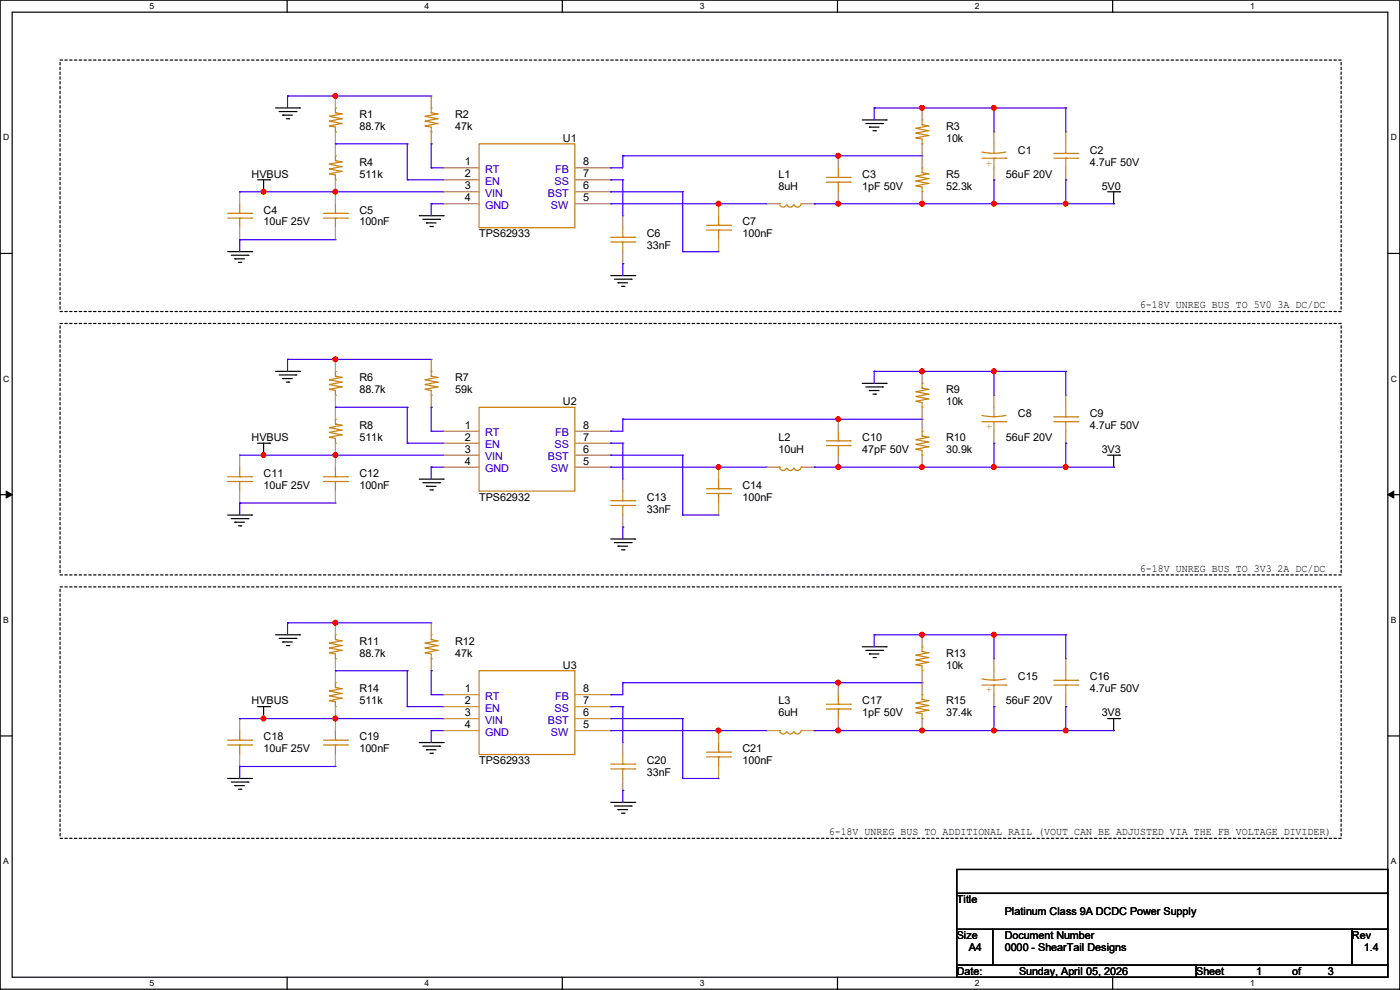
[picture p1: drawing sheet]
<svg xmlns="http://www.w3.org/2000/svg" width="297mm" height="210mm" viewBox="0 0 297 210" stroke-linecap="round" stroke-linejoin="round" font-family="sans-serif">
<path d="M0 0h297v209.8h-297zM2.6 2.6h291.8v204.7h-291.8z" fill="none" stroke="#000" stroke-width=".25"/>
<g fill="#fff">
<path d="M31.7 .3h1v2h-1z"/>
<path d="M31.7 207.6h1v1.9h-1z"/>
</g>
<path d="M60.9 0v2.6M60.9 207.3v2.5" fill="none" stroke="#000" stroke-width=".25"/>
<g fill="#fff">
<path d="M90.1 .3h1v2h-1z"/>
<path d="M90.1 207.6h1v1.9h-1z"/>
</g>
<path d="M119.3 0v2.6M119.3 207.3v2.5" fill="none" stroke="#000" stroke-width=".25"/>
<g fill="#fff">
<path d="M148.5 .3h.9v2h-.9z"/>
<path d="M148.5 207.6h.9v1.9h-.9z"/>
</g>
<path d="M177.7 0v2.6M177.7 207.3v2.5" fill="none" stroke="#000" stroke-width=".25"/>
<g fill="#fff">
<path d="M206.8 .3h1v2h-1z"/>
<path d="M206.8 207.6h1v1.9h-1z"/>
</g>
<path d="M236.1 0v2.6M236.1 207.3v2.5" fill="none" stroke="#000" stroke-width=".25"/>
<g fill="#fff">
<path d="M265.2 .3h1v2h-1z"/>
<path d="M265.2 207.6h1v1.9h-1z"/>
<path d="M.7 28.2h1.2v1.9h-1.2z"/>
<path d="M295.1 28.2h1.2v1.9h-1.2z"/>
<path d="M.7 79.3h1.2v2h-1.2z"/>
<path d="M295.1 79.3h1.2v2h-1.2z"/>
</g>
<path d="M0 53.8h2.6M294.4 53.8h2.6" fill="none" stroke="#000" stroke-width=".25"/>
<g fill="#fff">
<path d="M.7 130.5h1.2v2h-1.2z"/>
<path d="M295.1 130.5h1.1v2h-1.1z"/>
</g>
<path d="M0 104.9h2.6M294.4 104.9h2.6" fill="none" stroke="#000" stroke-width=".25"/>
<path d="M1.3 104.2l1.3 .7-1.3 .8zM294.4 104.9l1.3-.7v1.5z" fill="#000" stroke="#000" stroke-width=".21"/>
<g fill="#fff">
<path d="M.7 181.7h1.2v2h-1.2z"/>
<path d="M295.1 181.7h1.1v2h-1.1z"/>
</g>
<g fill="none" stroke="#000" stroke-width=".25">
<path d="M54.7 38.1h2.5M55.9 38.1v2.6M57.2 38.1h.1M58.5 22.9h5M59.2 23.7h3.6M60 24.4h.1M60 24.4h2M60.7 25.2h.6M61.3 25.2h.1M62.8 23.7h.1M63.5 22.9h.1M182.9 25.4h5.1"/>
<path d="M183.7 26.2h3.5M184.4 27h.1M184.4 27h2.1M185.2 27.7h.5M185.7 27.7h.1M187.2 26.2h.1M188 25.4h.1M48.3 53.4h5.1M49.1 54.1h3.5M49.8 54.9h.1M49.8 54.9h2.1M50.6 55.7h.5"/>
<path d="M51.1 55.7h.1M52.6 54.1h.1M53.4 53.4h.1M55.9 40.7h.1M88.9 45.8h5.1M89.7 46.5h3.6M90.5 47.3h.1M90.5 47.3h2M91.2 48h.5M91.7 48h.1M93.3 46.5h.1M94 45.8h.1"/>
<path d="M129.6 58.5h5.1M130.3 59.2h3.6M131.1 60h.1M131.1 60h2M133.9 59.2h.1M134.7 58.5h.1M235 40.7h2.5M236.3 43.2h.1M236.3 40.7v2.5M237.5 40.7h.1M58.5 78.8h5M59.2 79.5h3.6"/>
<path d="M62.8 79.5h.1M63.5 78.8h.1M131.9 60.7h.5M132.4 60.7h.1M54.7 94h2.5M55.9 96.6h.1M55.9 94v2.6M57.2 94h.1M60 80.3h.1M60 80.3h2M60.7 81.1h.6M61.3 81.1h.1"/>
<path d="M182.9 81.3h5.1M183.7 82.1h3.5M184.4 82.8h.1M184.4 82.8h2.1M185.2 83.6h.5M185.7 83.6h.1M187.2 82.1h.1M188 81.3h.1M235 96.6h2.5M236.3 99.1h.1M236.3 96.6v2.5M237.5 96.6h.1"/>
<path d="M48.3 109.3h5.1M49.1 110h3.5M49.8 110.8h.1M49.8 110.8h2.1M50.6 111.5h.5M51.1 111.5h.1M52.6 110h.1M53.4 109.3h.1M88.9 101.6h5.1M89.7 102.4h3.6M90.5 103.2h.1M90.5 103.2h2"/>
<path d="M91.2 103.9h.5M91.7 103.9h.1M93.3 102.4h.1M94 101.6h.1M129.6 114.3h5.1M130.3 115.1h3.6M131.1 115.9h.1M131.1 115.9h2M131.9 116.6h.5M132.4 116.6h.1M133.9 115.1h.1M134.7 114.3h.1"/>
<path d="M58.5 134.7h5M59.2 135.4h3.6M60 136.2h.1M60 136.2h2M60.7 136.9h.6M61.3 136.9h.1M62.8 135.4h.1M63.5 134.7h.1M182.9 137.2h5.1M183.7 138h3.5M184.4 138.7h.1M184.4 138.7h2.1"/>
<path d="M185.2 139.5h.5M185.7 139.5h.1M187.2 138h.1M188 137.2h.1M0 156.1h2.6M54.7 149.9h2.5M55.9 152.4h.1M55.9 149.9v2.5M57.2 149.9h.1M88.9 157.5h5.1M89.7 158.3h3.6M90.5 159h.1"/>
<path d="M90.5 159h2M91.2 159.8h.5M91.7 159.8h.1M93.3 158.3h.1M94 157.5h.1M235 152.4h2.5M236.3 155h.1M236.3 152.4v2.6M237.5 152.4h.1M294.4 156.1h2.6M48.3 165.1h5.1M49.1 165.9h3.5"/>
<path d="M49.8 166.7h.1M49.8 166.7h2.1M50.6 167.4h.5M51.1 167.4h.1M52.6 165.9h.1M53.4 165.1h.1M129.6 170.2h5.1M130.3 171h3.6M131.1 171.7h.1M131.1 171.7h2M131.9 172.5h.5M132.4 172.5h.1"/>
<path d="M133.9 171h.1M134.7 170.2h.1M203 184.4h91.4v5.1h-91.4zM203 189.5h91.4v7.6h-91.4zM203 197.1h7.6v7.7h-7.6zM210.6 197.1h76.2v7.7h-76.2zM286.8 197.1h7.6v7.7h-7.6zM203 204.8h50.8v2.5h-50.8zM253.8 204.8h40.6v2.5h-40.6z"/>
</g>
<path d="M12.7 12.7h271.8v53.4h-271.8zM12.7 68.6h271.8v53.4h-271.8zM12.7 124.5h271.8v53.3h-271.8z" fill="none" stroke="#000" stroke-width=".25" stroke-dasharray=".5"/>
<g fill="none" stroke="#cc8006" stroke-width=".25">
<path d="M69.9 36.9h.1M69.9 35.9h.1M69.9 34.8h.1M69.9 26.7h.1M69.9 25.7h.1M69.9 24.7h.1M69.9 26.7l1.3 .3v1M69.9 36.9l1.3 .2v1M69.9 35.9l2.5 .5M69.9 34.8l2.5 .5M69.9 25.7l2.5 .5M69.9 24.7l2.5 .5"/>
<path d="M71.2 38.1h.1M71.2 34.1h.1M71.2 33.1h.1M71.2 28h.1M71.2 23.9h.1M71.2 22.9h.1M71.2 22.9v1M71.2 33.1v1M71.2 34.1l1.2 .2M71.2 23.9l1.2 .3M72.4 36.4h.1M72.4 34.3h.1"/>
<path d="M72.4 35.3h.1M72.4 26.2h.1M72.4 24.2h.1M72.4 25.2h.1M72.4 36.4l-2.5 .5M72.4 34.3l-2.5 .5M72.4 35.3l-2.5 .6M72.4 26.2l-2.5 .5M72.4 24.2l-2.5 .5M72.4 25.2l-2.5 .5M90.2 26.7h.1M90.2 25.7h.1"/>
<path d="M90.2 24.7h.1M90.2 26.7l1.3 .3v1M90.2 25.7l2.6 .5M90.2 24.7l2.6 .5M91.5 28h.1M91.5 23.9h.1M91.5 22.9h.1M91.5 22.9v1M91.5 23.9l1.3 .3M92.8 26.2h.1M92.8 24.2h.1M92.8 25.2h.1"/>
<path d="M92.8 26.2l-2.6 .5M92.8 24.2l-2.6 .5M92.8 25.2l-2.6 .5M101.6 30.5h20.4v17.8h-20.4zM175.3 37.6h5.1M175.3 38.7h5.1M177.8 37.6h.1M177.8 38.7h.1M177.8 35.6v2M177.8 38.7v2M180.4 37.6h.1M180.4 38.7h.1"/>
<path d="M194.4 29.3h.1M194.4 28.2h.1M194.4 27.2h.1M194.4 39.4h.1M194.4 38.4h.1M194.4 37.4h.1M194.4 29.3l1.2 .2v1M194.4 39.4l1.2 .3v1M194.4 28.2l2.5 .5M194.4 27.2l2.5 .5M194.4 38.4l2.5 .5M194.4 37.4l2.5 .5"/>
<path d="M195.6 30.5h.1M195.6 26.5h.1M195.6 25.4h.1M195.6 36.6h.1M195.6 35.6h.1M195.6 25.4v1.1M195.6 35.6v1M195.6 26.5l1.3 .2M195.6 36.6l1.3 .3M196.9 28.7h.1M196.9 26.7h.1M196.9 27.7h.1"/>
<path d="M196.9 38.9h.1M196.9 36.9h.1M196.9 37.9h.1M196.9 28.7l-2.5 .6M196.9 26.7l-2.5 .5M196.9 27.7l-2.5 .5M196.9 38.9l-2.5 .5M196.9 36.9l-2.5 .5M196.9 37.9l-2.5 .5M208.3 33.6h5.1M210.9 32.6h.1M210.9 33.6h.1"/>
<path d="M210.9 30.5v2.1M210.9 33.6v2M213.4 32.3a12.6 12.6 0 0 1-5.1 0M213.4 33.6h.1M223.6 32.6h5M223.6 33.6h5M226.1 32.6h.1M226.1 33.6h.1M226.1 30.5v2.1M226.1 33.6v2M228.6 32.6h.1M228.6 33.6h.1"/>
<path d="M48.3 45.3h5.1M48.3 46.3h5.1M50.8 45.3h.1M50.8 46.3h.1M50.8 43.2v2.1M50.8 46.3v2M53.4 45.3h.1M53.4 46.3h.1M68.6 45.3h5.1M68.6 46.3h5.1M71.2 45.3h.1M71.2 46.3h.1"/>
<path d="M71.2 43.2v2.1M71.2 46.3v2M73.7 45.3h.1M73.7 46.3h.1M129.6 50.3h5.1M129.6 51.4h5.1M132.1 50.3h.1M132.1 51.4h.1M132.1 48.3v2M132.1 51.4v2M134.7 50.3h.1M134.7 51.4h.1"/>
<path d="M149.9 47.8h5.1M149.9 48.8h5.1M152.4 47.8h.1M152.4 48.8h.1M152.4 45.8v2M152.4 48.8v2M155 47.8h.1M155 48.8h.1M165.1 43.2h.3M165.4 43.2h.1M166.8 43.4a.74 .74 0 0 1-.7 .5 .74 .74 0 0 1-.7-.4M168.4 43.4a.74 .74 0 0 1-.7 .5 .74 .74 0 0 1-.7-.4"/>
<path d="M169.9 43.4a.74 .74 0 0 1-.7 .5 .74 .74 0 0 1-.7-.4M170 43.2h.1M170 43.2h.2M195.6 40.7h.1M71.2 79.8h.1M71.2 78.8h.1M71.2 78.8v1M71.2 79.8l1.2 .3M91.5 79.8h.1M91.5 78.8h.1M91.5 78.8v1M91.5 79.8l1.3 .3"/>
<path d="M50.8 99.1v2M69.9 82.6h.1M69.9 81.6h.1M69.9 80.6h.1M69.9 92.8h.1M69.9 91.7h.1M69.9 90.7h.1M69.9 82.6l1.3 .2v1.1M69.9 92.8l1.3 .2v1M69.9 81.6l2.5 .5M69.9 80.6l2.5 .5M69.9 91.7l2.5 .5"/>
<path d="M69.9 90.7l2.5 .5M71.2 83.9h.1M71.2 94h.1M71.2 90h.1M71.2 88.9h.1M71.2 88.9v1.1M71.2 99.1v2M71.2 90l1.2 .2M72.4 82.1h.1M72.4 80.1h.1M72.4 81.1h.1M72.4 92.2h.1"/>
<path d="M72.4 90.2h.1M72.4 91.2h.1M72.4 82.1l-2.5 .5M72.4 80.1l-2.5 .5M72.4 81.1l-2.5 .5M72.4 92.2l-2.5 .6M72.4 90.2l-2.5 .5M72.4 91.2l-2.5 .5M90.2 82.6h.1M90.2 81.6h.1M90.2 80.6h.1M90.2 82.6l1.3 .2v1.1"/>
<path d="M90.2 81.6l2.6 .5M90.2 80.6l2.6 .5M91.5 83.9h.1M92.8 82.1h.1M92.8 80.1h.1M92.8 81.1h.1M92.8 82.1l-2.6 .5M92.8 80.1l-2.6 .5M92.8 81.1l-2.6 .5M101.6 86.4h20.4v17.8h-20.4zM165.1 99.1h.3M165.4 99.1h.1"/>
<path d="M166.8 99.3a.74 .74 0 0 1-.7 .5 .74 .74 0 0 1-.7-.5M168.4 99.3a.74 .74 0 0 1-.7 .5 .74 .74 0 0 1-.7-.5M169.9 99.3a.74 .74 0 0 1-.7 .5 .74 .74 0 0 1-.7-.5M170 99.1h.1M170 99.1h.2M175.3 93.5h5.1M175.3 94.5h5.1M177.8 93.5h.1M177.8 94.5h.1M177.8 91.5v2M177.8 94.5v2.1M180.4 93.5h.1"/>
<path d="M180.4 94.5h.1M194.4 95.3h.1M194.4 94.3h.1M194.4 93.3h.1M194.4 85.1h.1M194.4 84.1h.1M194.4 83.1h.1M194.4 85.1l1.2 .3v1M194.4 95.3l1.2 .2v1.1M194.4 94.3l2.5 .5M194.4 93.3l2.5 .5M194.4 84.1l2.5 .5"/>
<path d="M194.4 83.1l2.5 .5M195.6 96.6h.1M195.6 92.5h.1M195.6 91.5h.1M195.6 86.4h.1M195.6 82.3h.1M195.6 81.3h.1M195.6 81.3v1M195.6 91.5v1M195.6 92.5l1.3 .3M195.6 82.3l1.3 .3M196.9 94.8h.1"/>
<path d="M196.9 92.8h.1M196.9 93.8h.1M196.9 84.6h.1M196.9 82.6h.1M196.9 83.6h.1M196.9 94.8l-2.5 .5M196.9 92.8l-2.5 .5M196.9 93.8l-2.5 .5M196.9 84.6l-2.5 .5M196.9 82.6l-2.5 .5M196.9 83.6l-2.5 .5M208.3 89.5h5.1"/>
<path d="M210.9 88.4h.1M210.9 89.5h.1M210.9 86.4v2M210.9 89.5v2M213.4 88.1a12.6 12.6 0 0 1-5.1 0M213.4 89.5h.1M223.6 88.4h5M223.6 89.5h5M226.1 88.4h.1M226.1 89.5h.1M226.1 86.4v2M226.1 89.5v2"/>
<path d="M228.6 88.4h.1M228.6 89.5h.1M48.3 101.1h5.1M48.3 102.2h5.1M50.8 101.1h.1M50.8 102.2h.1M50.8 102.2v2M53.4 101.1h.1M53.4 102.2h.1M68.6 101.1h5.1M68.6 102.2h5.1M71.2 101.1h.1"/>
<path d="M71.2 102.2h.1M71.2 102.2v2M73.7 101.1h.1M73.7 102.2h.1M129.6 106.2h5.1M129.6 107.2h5.1M132.1 106.2h.1M132.1 107.2h.1M132.1 104.2v2M132.1 107.2v2.1M134.7 106.2h.1M134.7 107.2h.1"/>
<path d="M149.9 103.7h5.1M149.9 104.7h5.1M152.4 103.7h.1M152.4 104.7h.1M152.4 101.6v2.1M152.4 104.7v2M155 103.7h.1M155 104.7h.1M69.9 138.5h.1M69.9 137.5h.1M69.9 136.4h.1M69.9 138.5l1.3 .2v1"/>
<path d="M69.9 137.5l2.5 .5M69.9 136.4l2.5 .5M71.2 139.7h.1M71.2 135.7h.1M71.2 134.7h.1M71.2 134.7v1M71.2 135.7l1.2 .2M72.4 138h.1M72.4 135.9h.1M72.4 136.9h.1M72.4 138l-2.5 .5M72.4 135.9l-2.5 .5"/>
<path d="M72.4 136.9l-2.5 .6M90.2 138.5h.1M90.2 137.5h.1M90.2 136.4h.1M90.2 138.5l1.3 .2v1M90.2 137.5l2.6 .5M90.2 136.4l2.6 .5M91.5 139.7h.1M91.5 135.7h.1M91.5 134.7h.1M91.5 134.7v1M91.5 135.7l1.3 .2"/>
<path d="M92.8 138h.1M92.8 135.9h.1M92.8 136.9h.1M92.8 138l-2.6 .5M92.8 135.9l-2.6 .5M92.8 136.9l-2.6 .6M194.4 140h.1M194.4 139h.1M194.4 140l2.5 .5M194.4 139l2.5 .5M195.6 138.2h.1M195.6 137.2h.1"/>
<path d="M195.6 137.2v1M195.6 138.2l1.3 .3M196.9 138.5h.1M196.9 139.5h.1M196.9 138.5l-2.5 .5M196.9 139.5l-2.5 .5M48.3 157h5.1M48.3 158h5.1M50.8 157h.1M50.8 158h.1M50.8 155v2M50.8 158v2.1"/>
<path d="M53.4 157h.1M53.4 158h.1M68.6 157h5.1M68.6 158h5.1M69.9 148.6h.1M69.9 147.6h.1M69.9 146.6h.1M69.9 148.6l1.3 .3v1M69.9 147.6l2.5 .5M69.9 146.6l2.5 .5M71.2 149.9h.1M71.2 145.8h.1"/>
<path d="M71.2 144.8h.1M71.2 157h.1M71.2 158h.1M71.2 144.8v1M71.2 155v2M71.2 158v2.1M71.2 145.8l1.2 .3M72.4 148.1h.1M72.4 146.1h.1M72.4 147.1h.1M72.4 148.1l-2.5 .5M72.4 146.1l-2.5 .5"/>
<path d="M72.4 147.1l-2.5 .5M73.7 157h.1M73.7 158h.1M101.6 142.3h20.4v17.8h-20.4zM149.9 159.6h5.1M152.4 159.6h.1M152.4 157.5v2.1M155 159.6h.1M165.1 155h.3M165.4 155h.1M166.8 155.2a.74 .74 0 0 1-.7 .5 .74 .74 0 0 1-.7-.5M168.4 155.2a.74 .74 0 0 1-.7 .5 .74 .74 0 0 1-.7-.5"/>
<path d="M169.9 155.2a.74 .74 0 0 1-.7 .5 .74 .74 0 0 1-.7-.5M170 155h.1M170 155h.2M175.3 149.4h5.1M175.3 150.4h5.1M177.8 149.4h.1M177.8 150.4h.1M177.8 147.4v2M177.8 150.4v2M180.4 149.4h.1M180.4 150.4h.1M194.4 141h.1"/>
<path d="M194.4 151.2h.1M194.4 150.2h.1M194.4 149.1h.1M194.4 141l1.2 .3v1M194.4 151.2l1.2 .2v1M194.4 150.2l2.5 .5M194.4 149.1l2.5 .5M195.6 142.3h.1M195.6 152.4h.1M195.6 148.4h.1M195.6 147.4h.1M195.6 147.4v1"/>
<path d="M195.6 148.4l1.3 .2M196.9 140.5h.1M196.9 150.7h.1M196.9 148.6h.1M196.9 149.6h.1M196.9 140.5l-2.5 .5M196.9 150.7l-2.5 .5M196.9 148.6l-2.5 .5M196.9 149.6l-2.5 .6M208.3 145.3h5.1M210.9 144.3h.1M210.9 145.3h.1"/>
<path d="M210.9 142.3v2M210.9 145.3v2.1M213.4 144a12.6 12.6 0 0 1-5.1 0M213.4 145.3h.1M223.6 144.3h5M223.6 145.3h5M226.1 144.3h.1M226.1 145.3h.1M226.1 142.3v2M226.1 145.3v2.1M228.6 144.3h.1M228.6 145.3h.1"/>
<path d="M129.6 162.1h5.1M129.6 163.1h5.1M132.1 162.1h.1M132.1 163.1h.1M132.1 160.1v2M132.1 163.1v2M134.7 162.1h.1M134.7 163.1h.1M149.9 160.6h5.1M152.4 160.6h.1M152.4 160.6v2M155 160.6h.1"/>
</g>
<g fill="none" stroke="#a84" stroke-width=".25">
<path d="M71.2 30.5h.1M71.2 20.4h.1M71.2 20.4v2.5M71.2 28v5.1M71.2 38.1v5.1M91.5 30.5h.1M91.5 20.4h.1M91.5 20.4v2.5M91.5 28v2.5M94 35.6h.1M94 38.1h.1M94 35.6h7.6"/>
<path d="M94 38.1h7.6M122 35.6h7.6M122 38.1h7.6M129.6 38.1h.1M129.6 35.6h.1M177.8 33.1h.1M177.8 33.1v2.5M195.6 33.1h.1M195.6 22.9h.1M195.6 22.9v2.5M195.6 30.5v5.1M210.9 38.1h.1"/>
<path d="M210.9 28h.1M210.9 28v2.5M210.9 35.6v2.5M226.1 38.1h.1M226.1 28h.1M226.1 28v2.5M226.1 35.6v2.5M50.8 50.8h.1M50.8 40.7h.1M50.8 40.7v2.5M50.8 48.3v2.5M71.2 50.8h.1"/>
<path d="M71.2 40.7h.1M71.2 48.3v2.5M94 40.7h.1M94 43.2h.1M94 43.2h7.6M94 40.7h7.6M122 43.2h7.6M122 40.7h7.6M129.6 43.2h.1M129.6 40.7h.1M132.1 55.9h.1M132.1 45.8h.1"/>
<path d="M132.1 45.8v2.5M132.1 53.4v2.5M152.4 53.4h.1M152.4 43.2h.1M152.4 43.2v2.6M152.4 50.8v2.6M162.6 43.2h.1M162.6 43.2h2.5M170.2 43.2h2.6M172.8 43.2h.1M177.8 43.2h.1M177.8 40.7v2.5"/>
<path d="M195.6 43.2h.1M195.6 40.7v2.5M71.2 76.2h.1M71.2 76.2v2.6M91.5 76.2h.1M91.5 76.2v2.6M195.6 78.8h.1M195.6 78.8v2.5M50.8 96.6h.1M50.8 96.6v2.5M71.2 86.4h.1M71.2 96.6h.1"/>
<path d="M71.2 83.9v5M71.2 94v5.1M91.5 86.4h.1M91.5 83.9v2.5M94 91.5h.1M94 94h.1M94 96.6h.1M94 99.1h.1M94 99.1h7.6M94 91.5h7.6M94 94h7.6M94 96.6h7.6"/>
<path d="M122 99.1h7.6M122 91.5h7.6M122 94h7.6M122 96.6h7.6M129.6 99.1h.1M129.6 96.6h.1M129.6 94h.1M129.6 91.5h.1M152.4 99.1h.1M152.4 99.1v2.5M162.6 99.1h.1M162.6 99.1h2.5"/>
<path d="M170.2 99.1h2.6M172.8 99.1h.1M177.8 99.1h.1M177.8 88.9h.1M177.8 88.9v2.6M177.8 96.6v2.5M195.6 99.1h.1M195.6 88.9h.1M195.6 86.4v5.1M195.6 96.6v2.5M210.9 94h.1M210.9 83.9h.1"/>
<path d="M210.9 83.9v2.5M210.9 91.5v2.5M226.1 94h.1M226.1 83.9h.1M226.1 83.9v2.5M226.1 91.5v2.5M50.8 106.7h.1M50.8 104.2v2.5M71.2 106.7h.1M71.2 104.2v2.5M132.1 111.8h.1M132.1 101.6h.1"/>
<path d="M132.1 101.6v2.6M132.1 109.3v2.5M152.4 109.3h.1M152.4 106.7v2.6M71.2 132.1h.1M71.2 132.1v2.6M71.2 139.7v5.1M91.5 132.1h.1M91.5 132.1v2.6M91.5 139.7v2.6M195.6 134.7h.1M195.6 134.7v2.5"/>
<path d="M210.9 139.7h.1M210.9 139.7v2.6M226.1 139.7h.1M226.1 139.7v2.6M50.8 152.4h.1M50.8 152.4v2.6M71.2 142.3h.1M71.2 152.4h.1M71.2 149.9v5.1M91.5 142.3h.1M94 147.4h.1M94 149.9h.1"/>
<path d="M94 152.4h.1M94 155h.1M94 147.4h7.6M94 149.9h7.6M94 152.4h7.6M94 155h7.6M122 147.4h7.6M122 149.9h7.6M122 152.4h7.6M122 155h7.6M129.6 155h.1M129.6 152.4h.1"/>
<path d="M129.6 149.9h.1M129.6 147.4h.1M132.1 157.5h.1M132.1 157.5v2.6M152.4 155h.1M152.4 155v2.5M162.6 155h.1M162.6 155h2.5M170.2 155h2.6M172.8 155h.1M177.8 155h.1M177.8 144.8h.1"/>
<path d="M177.8 144.8v2.6M177.8 152.4v2.6M195.6 144.8h.1M195.6 155h.1M195.6 142.3v5.1M195.6 152.4v2.6M210.9 149.9h.1M210.9 147.4v2.5M226.1 149.9h.1M226.1 147.4v2.5M50.8 162.6h.1M50.8 160.1v2.5"/>
<path d="M71.2 162.6h.1M71.2 160.1v2.5M132.1 167.7h.1M132.1 165.1v2.6M152.4 165.1h.1M152.4 162.6v2.5"/>
</g>
<g fill="none" stroke="#4200ff" stroke-width=".25">
<path d="M61 20.4h.1M61 20.4h30.5M61 20.4v2.5M71.2 20.4h.1M71.2 30.5h.1M71.2 30.5h15.2M86.4 38.1h.1M86.4 30.5h.1M86.4 38.1h7.6M86.4 30.5v7.6M91.5 30.5h.1M91.5 35.6h.1"/>
<path d="M91.5 30.5v5.1M91.5 35.6h2.5M129.6 35.6h.1M129.6 38.1h.1M129.6 38.1h2.5M132.1 33.1h.1M132.1 38.1h.1M132.1 33.1h63.5M132.1 33.1v2.5h-2.5M132.1 38.1v7.7M177.8 33.1h.1M185.5 22.9h.1"/>
<path d="M185.5 22.9h40.6M185.5 22.9v2.5M195.6 22.9h.1M210.9 22.9h.1M210.9 38.1h.1M210.9 22.9v5.1M210.9 38.1v5.1M226.1 22.9h.1M226.1 38.1h.1M226.1 22.9v5.1M226.1 38.1v5.1M50.8 50.8h.1"/>
<path d="M50.8 40.7h.1M50.8 40.7h43.2M50.8 50.8v2.6M50.8 50.8h20.4M55.9 40.7h.1M71.2 40.7h.1M91.5 43.2h.1M91.5 43.2v2.6M91.5 43.2h2.5M129.6 40.7h.1M129.6 43.2h.1M129.6 40.7h15.2"/>
<path d="M129.6 43.2h33M132.1 55.9h.1M132.1 55.9v2.6M144.8 40.7h.1M144.8 53.4h.1M144.8 40.7v12.7M144.8 53.4h7.6M152.4 43.2h.1M172.8 43.2h.1M172.8 43.2h63.5M177.8 43.2h.1M195.6 43.2h.1"/>
<path d="M210.9 43.2h.1M226.1 43.2h.1M61 76.2h.1M61 76.2v2.6M61 76.2h30.5M71.2 76.2h.1M185.5 78.8h.1M185.5 78.8v2.5M185.5 78.8h40.6M195.6 78.8h.1M210.9 78.8h.1M210.9 78.8v5.1"/>
<path d="M226.1 78.8h.1M226.1 78.8v5.1M50.8 96.6h43.2M55.9 96.6h.1M71.2 96.6h.1M71.2 86.4h.1M71.2 86.4h15.2M86.4 94h.1M86.4 86.4h.1M86.4 94h7.6M86.4 86.4v7.6M91.5 99.1h.1"/>
<path d="M91.5 86.4h.1M91.5 91.5h.1M91.5 86.4v5.1M91.5 99.1v2.5M91.5 91.5h2.5M91.5 99.1h2.5M129.6 91.5h.1M129.6 94h.1M129.6 96.6h.1M129.6 99.1h.1M129.6 94h2.5M129.6 96.6h15.2"/>
<path d="M129.6 99.1h33M132.1 88.9h.1M132.1 94h.1M132.1 88.9v2.6h-2.5M132.1 94v7.6M132.1 88.9h63.5M144.8 96.6h.1M144.8 96.6v12.7M152.4 99.1h.1M172.8 99.1h.1M172.8 99.1h63.5M177.8 88.9h.1"/>
<path d="M177.8 99.1h.1M195.6 99.1h.1M210.9 94h.1M210.9 99.1h.1M210.9 94v5.1M226.1 94h.1M226.1 99.1h.1M226.1 94v5.1M50.8 106.7h.1M50.8 106.7v2.6M50.8 106.7h20.4M132.1 111.8h.1"/>
<path d="M132.1 111.8v2.5M144.8 109.3h.1M144.8 109.3h7.6M61 132.1h.1M61 132.1v2.6M61 132.1h30.5M71.2 132.1h.1M185.5 134.7h.1M185.5 134.7v2.5M185.5 134.7h40.6M195.6 134.7h.1M210.9 134.7h.1"/>
<path d="M210.9 134.7v5M226.1 134.7h.1M226.1 134.7v5M50.8 152.4h.1M50.8 152.4h43.2M55.9 152.4h.1M71.2 142.3h.1M71.2 152.4h.1M71.2 142.3h15.2M86.4 142.3h.1M86.4 149.9h.1M86.4 142.3v7.6"/>
<path d="M86.4 149.9h7.6M91.5 142.3h.1M91.5 147.4h.1M91.5 155h.1M91.5 142.3v5.1M91.5 155v2.5M91.5 147.4h2.5M91.5 155h2.5M129.6 147.4h.1M129.6 149.9h.1M129.6 152.4h.1M129.6 155h.1"/>
<path d="M129.6 149.9h2.5M129.6 152.4h15.2M129.6 155h33M132.1 144.8h.1M132.1 149.9h.1M132.1 144.8v2.6h-2.5M132.1 149.9v7.6M132.1 144.8h63.5M144.8 152.4h.1M144.8 152.4v12.7M152.4 155h.1M172.8 155h.1"/>
<path d="M172.8 155h63.5M177.8 144.8h.1M177.8 155h.1M195.6 155h.1M210.9 149.9h.1M210.9 155h.1M210.9 149.9v5.1M226.1 149.9h.1M226.1 155h.1M226.1 149.9v5.1M50.8 162.6h.1M50.8 162.6v2.5"/>
<path d="M50.8 162.6h20.4M132.1 167.7h.1M132.1 167.7v2.5M144.8 165.1h.1M144.8 165.1h7.6"/>
</g>
<g fill="#f00" stroke="#f00" stroke-width=".25">
<circle cx="71.1" cy="20.3" r=".49"/>
<circle cx="195.6" cy="22.9" r=".49"/>
<circle cx="210.8" cy="22.9" r=".49"/>
<circle cx="177.8" cy="33" r=".49"/>
<circle cx="55.9" cy="40.7" r=".49"/>
<circle cx="71.1" cy="40.7" r=".49"/>
<circle cx="152.4" cy="43.2" r=".49"/>
<circle cx="195.6" cy="43.2" r=".49"/>
<circle cx="177.8" cy="43.2" r=".49"/>
<circle cx="226.1" cy="43.2" r=".49"/>
<circle cx="210.8" cy="43.2" r=".49"/>
<circle cx="195.6" cy="78.8" r=".49"/>
<circle cx="210.8" cy="78.8" r=".49"/>
<circle cx="177.8" cy="88.9" r=".49"/>
<circle cx="55.9" cy="96.5" r=".49"/>
<circle cx="71.1" cy="96.5" r=".49"/>
<circle cx="152.4" cy="99.1" r=".49"/>
<circle cx="195.6" cy="99.1" r=".49"/>
<circle cx="177.8" cy="99.1" r=".49"/>
<circle cx="226.1" cy="99.1" r=".49"/>
<circle cx="210.8" cy="99.1" r=".49"/>
<circle cx="71.1" cy="76.2" r=".49"/>
<circle cx="71.1" cy="132.1" r=".49"/>
<circle cx="195.6" cy="134.6" r=".49"/>
<circle cx="210.8" cy="134.6" r=".49"/>
<circle cx="177.8" cy="144.8" r=".49"/>
<circle cx="71.1" cy="152.4" r=".49"/>
<circle cx="152.4" cy="155" r=".49"/>
<circle cx="195.6" cy="155" r=".49"/>
<circle cx="177.8" cy="155" r=".49"/>
<circle cx="226.1" cy="155" r=".49"/>
<circle cx="210.8" cy="155" r=".49"/>
<circle cx="55.9" cy="152.4" r=".49"/>
</g>
<g font-size="2.3">
<text x="76.2" y="25">R1</text>
<text x="76.2" y="27.5">88.7k</text>
<text x="96.6" y="25">R2</text>
<text x="96.6" y="27.5">47k</text>
<text x="200.7" y="27.5">R3</text>
<text x="76.2" y="35.1">R4</text>
<text x="98.6" y="35.1">1</text>
<text x="119.4" y="30.1">U1</text>
<text x="123.7" y="35.1">8</text>
<text x="200.7" y="30.1">10k</text>
<text x="215.9" y="32.6">C1</text>
<text x="231.2" y="32.6">C2</text>
<text x="231.2" y="35.1">4.7uF 50V</text>
<text x="53.4" y="37.7">HVBUS</text>
<text x="76.2" y="37.7">511k</text>
<text x="98.6" y="37.6">2</text>
<text x="98.6" y="40.1">3</text>
<text x="123.7" y="40.1">6</text>
<text x="123.7" y="37.6">7</text>
<text x="165.1" y="37.7">L1</text>
<text x="165.1" y="40.2">8uH</text>
<text x="182.9" y="37.7">C3</text>
<text x="182.9" y="40.2">1pF 50V</text>
<text x="200.7" y="37.7">R5</text>
<text x="200.7" y="40.2">52.3k</text>
<text x="213.4" y="37.7">56uF 20V</text>
<text x="233.7" y="40.2">5V0</text>
<text x="55.9" y="45.3">C4</text>
<text x="55.9" y="47.8">10uF 25V</text>
<text x="76.2" y="45.3">C5</text>
<text x="76.2" y="47.8">100nF</text>
<text x="98.6" y="42.7">4</text>
<text x="123.7" y="42.7">5</text>
<text x="157.5" y="47.8">C7</text>
<text x="101.6" y="50.4">TPS62933</text>
<text x="137.2" y="50.4">C6</text>
<text x="137.2" y="52.9">33nF</text>
<text x="157.5" y="50.4">100nF</text>
<text x="241.9" y="65.4">6-18V UNREG BUS TO 5V0 3A DC/DC</text>
<text x="76.2" y="80.9">R6</text>
<text x="76.2" y="83.4">88.7k</text>
<text x="96.6" y="80.9">R7</text>
<text x="96.6" y="83.4">59k</text>
<text x="200.7" y="83.4">R9</text>
<text x="119.4" y="85.9">U2</text>
<text x="200.7" y="85.9">10k</text>
<text x="215.9" y="88.5">C8</text>
<text x="231.2" y="88.5">C9</text>
<text x="53.4" y="93.6">HVBUS</text>
<text x="76.2" y="91">R8</text>
<text x="76.2" y="93.6">511k</text>
<text x="98.6" y="90.9">1</text>
<text x="98.6" y="93.5">2</text>
<text x="123.7" y="93.5">7</text>
<text x="123.7" y="90.9">8</text>
<text x="165.1" y="93.6">L2</text>
<text x="182.9" y="93.6">C10</text>
<text x="200.7" y="93.6">R10</text>
<text x="213.4" y="93.6">56uF 20V</text>
<text x="231.2" y="91">4.7uF 50V</text>
<text x="55.9" y="101.2">C11</text>
<text x="76.2" y="101.2">C12</text>
<text x="98.6" y="96">3</text>
<text x="98.6" y="98.6">4</text>
<text x="123.7" y="98.6">5</text>
<text x="123.7" y="96">6</text>
<text x="165.1" y="96.1">10uH</text>
<text x="182.9" y="96.1">47pF 50V</text>
<text x="200.7" y="96.1">30.9k</text>
<text x="233.7" y="96.1">3V3</text>
<text x="55.9" y="103.7">10uF 25V</text>
<text x="76.2" y="103.7">100nF</text>
<text x="101.6" y="106.3">TPS62932</text>
<text x="137.2" y="106.3">C13</text>
<text x="157.5" y="103.7">C14</text>
<text x="157.5" y="106.3">100nF</text>
<text x="137.2" y="108.8">33nF</text>
<text x="241.9" y="121.3">6-18V UNREG BUS TO 3V3 2A DC/DC</text>
<text x="76.2" y="136.7">R11</text>
<text x="96.6" y="136.7">R12</text>
<text x="76.2" y="139.3">88.7k</text>
<text x="96.6" y="139.3">47k</text>
<text x="119.4" y="141.8">U3</text>
<text x="200.7" y="139.3">R13</text>
<text x="200.7" y="141.8">10k</text>
<text x="53.4" y="149.4">HVBUS</text>
<text x="76.2" y="146.9">R14</text>
<text x="76.2" y="149.4">511k</text>
<text x="98.6" y="146.8">1</text>
<text x="98.6" y="149.4">2</text>
<text x="123.7" y="149.4">7</text>
<text x="123.7" y="146.8">8</text>
<text x="165.1" y="149.4">L3</text>
<text x="182.9" y="149.4">C17</text>
<text x="200.7" y="149.4">R15</text>
<text x="213.4" y="149.4">56uF 20V</text>
<text x="215.9" y="144.4">C15</text>
<text x="231.2" y="144.4">C16</text>
<text x="231.2" y="146.9">4.7uF 50V</text>
<text x="98.6" y="151.9">3</text>
<text x="98.6" y="154.4">4</text>
<text x="123.7" y="154.4">5</text>
<text x="123.7" y="151.9">6</text>
<text x="165.1" y="152">6uH</text>
<text x="182.9" y="152">1pF 50V</text>
<text x="200.7" y="152">37.4k</text>
<text x="233.7" y="152">3V8</text>
<text x="55.9" y="157.1">C18</text>
<text x="55.9" y="159.6">10uF 25V</text>
<text x="76.2" y="157.1">C19</text>
<text x="76.2" y="159.6">100nF</text>
<text x="157.5" y="159.6">C21</text>
<text x="101.6" y="162.1">TPS62933</text>
<text x="137.2" y="162.1">C20</text>
<text x="137.2" y="164.7">33nF</text>
<text x="157.5" y="162.1">100nF</text>
<text x="175.8" y="177.2">6-18V UNREG BUS TO ADDITIONAL RAIL (VOUT CAN BE ADJUSTED VIA THE FB VOLTAGE DIVIDER)</text>
<text x="203" y="191.6">Title</text>
<text x="213.2" y="194.1">Platinum Class 9A DCDC Power Supply</text>
<text x="203" y="199.2">Size</text>
<text x="205.5" y="201.8">A4</text>
<text x="213.1" y="199.2">Document Number</text>
<text x="213.2" y="201.8">0000 - ShearTail Designs</text>
<text x="286.8" y="199.2">Rev</text>
<text x="289.4" y="201.8">1.4</text>
<text x="203" y="206.8">Date:</text>
<text x="216.2" y="206.8">Sunday, April 05, 2026</text>
<text x="253.8" y="206.8">Sheet</text>
<text x="266.5" y="206.8">1</text>
<text x="274.1" y="206.8">of</text>
<text x="281.7" y="206.8">3</text>
</g>
<g font-size="2.3" fill="#cc8006">
<text x="210.5" y="35.3" transform="rotate(-90 210.5 35.3)">+</text>
<text x="210.5" y="91.2" transform="rotate(-90 210.5 91.2)">+</text>
<text x="210.5" y="147.1" transform="rotate(-90 210.5 147.1)">+</text>
</g>
<g font-size="2.3" fill="#00c">
<text x="102.9" y="36.7">RT</text>
<text x="102.9" y="39.2">EN</text>
<text x="102.9" y="41.7">VIN</text>
<text x="116.2" y="41.7">BST</text>
<text x="117.6" y="39.2">SS</text>
<text x="117.8" y="36.7">FB</text>
<text x="102.9" y="44.3">GND</text>
<text x="116.9" y="44.3">SW</text>
<text x="102.9" y="92.5">RT</text>
<text x="102.9" y="95.1">EN</text>
<text x="117.6" y="95.1">SS</text>
<text x="117.8" y="92.5">FB</text>
<text x="102.9" y="97.6">VIN</text>
<text x="102.9" y="100.2">GND</text>
<text x="116.2" y="97.6">BST</text>
<text x="116.9" y="100.2">SW</text>
<text x="102.9" y="148.4">RT</text>
<text x="117.8" y="148.4">FB</text>
<text x="102.9" y="151">EN</text>
<text x="102.9" y="153.5">VIN</text>
<text x="116.2" y="153.5">BST</text>
<text x="117.6" y="151">SS</text>
<text x="102.9" y="156">GND</text>
<text x="116.9" y="156">SW</text>
</g>
<g font-size="1.8">
<text x="31.7" y="1.9">5</text>
<text x="90.1" y="1.9">4</text>
<text x="148.5" y="1.9">3</text>
<text x="206.8" y="1.9">2</text>
<text x="265.2" y="1.9">1</text>
<text x=".7" y="29.8">D</text>
<text x="295.1" y="29.8">D</text>
<text x=".7" y="80.9">C</text>
<text x="295.1" y="80.9">C</text>
<text x=".7" y="132.1">B</text>
<text x="295.1" y="132.1">B</text>
<text x=".7" y="183.3">A</text>
<text x="295.1" y="183.3">A</text>
<text x="31.7" y="209.2">5</text>
<text x="90.1" y="209.2">4</text>
<text x="148.5" y="209.2">3</text>
<text x="206.8" y="209.2">2</text>
<text x="265.2" y="209.2">1</text>
</g>
</svg>
